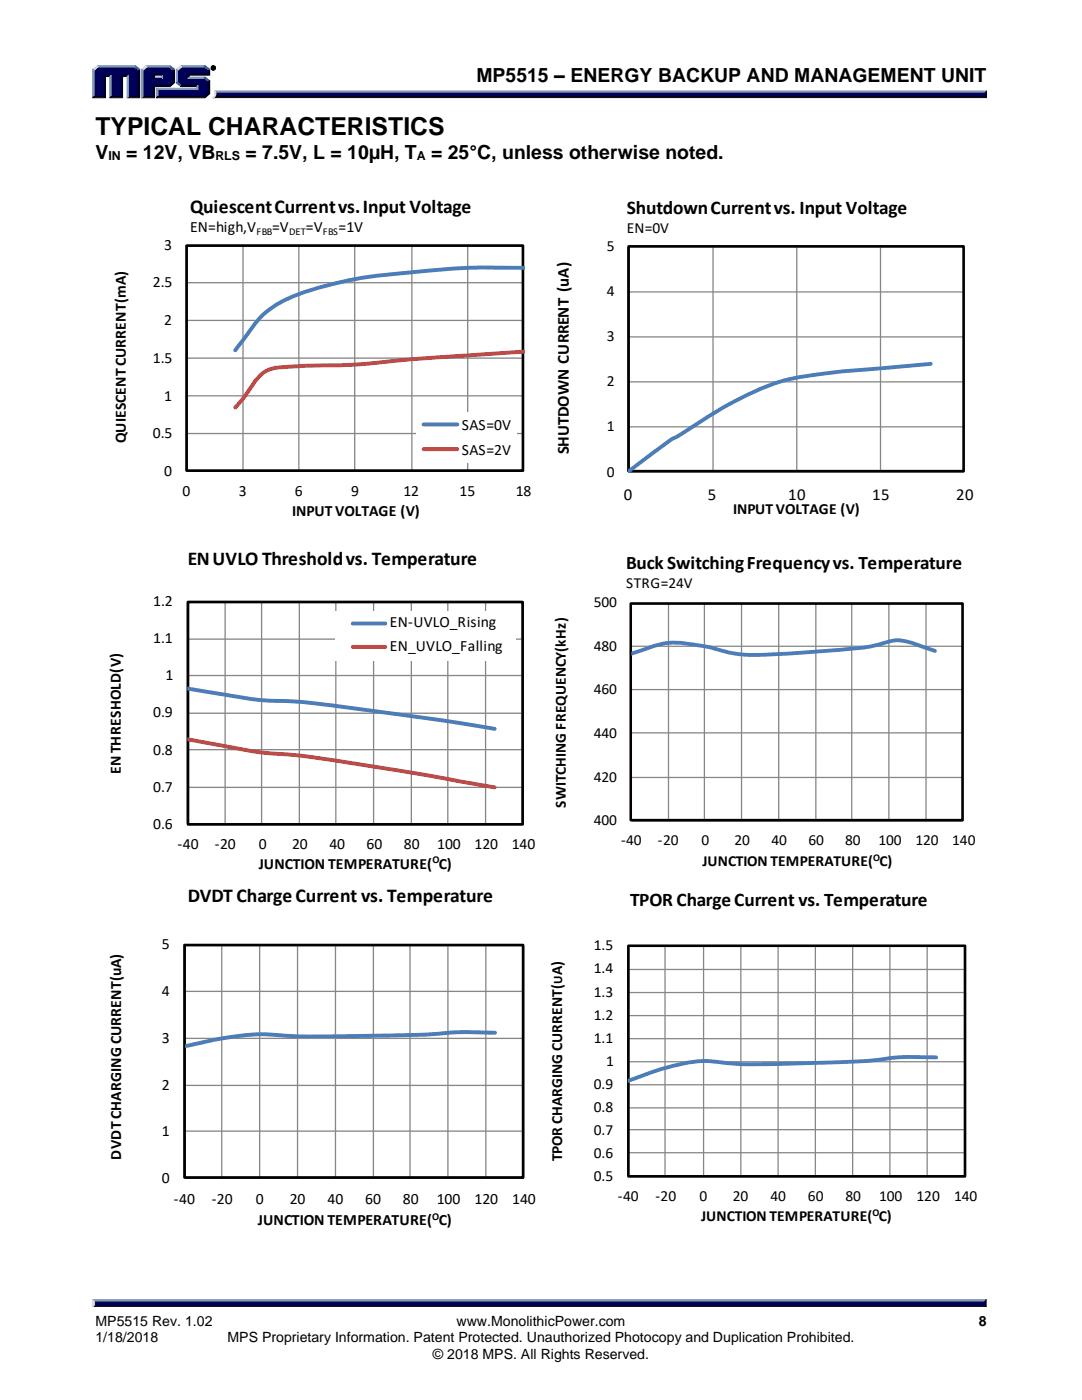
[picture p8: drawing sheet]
<svg xmlns="http://www.w3.org/2000/svg" width="216mm" height="279mm" viewBox="0 0 216 279" stroke-linecap="round" stroke-linejoin="round" font-family="sans-serif">
<g fill="#000" stroke="#000" stroke-width=".2">
<path d="M43 18.9h153.5l.4 .6h-154.4a.65 .65 0 0 0 .5-.6zM18.8 260.1h177.6l.4 .8h-178.4z"/>
<path d="M42.1 13.6a.46 .46 0 0 1 .9 0 .46 .46 0 0 1-.9 0zM42.2 13.5a.38 .38 0 0 0 .7 0 .38 .38 0 0 0-.7 0zM42.4 13.3h.3l.1 .5-.3-.2-.1 .2zM42.5 13.4l.1 .1 .1-.1z"/>
</g>
<g fill="#7f99bf" stroke="#7f99bf" stroke-width=".2">
<path d="M18.4 259.4h178.4l-.4 .7h-177.6z"/>
<path d="M42.9 18.2h154l-.4 .7h-153.5z"/>
<path d="M30.8 15.4h1.4l.3 .3h-1.9z"/>
<path d="M36.1 13.1h4.8l-.2 .3h-4.4z"/>
<path d="M35.2 13.8l.3 .2v2.4l-.3 .1z"/>
<path d="M31.2 17.6h8v-.3l.3-.3v.9h-8z"/>
<path d="M31.2 17.6l.3 .3v1.3l-.3 .3z"/>
<path d="M37.8 15.4h3.1l-.1 .3h-3.3z"/>
<path d="M29.1 13.1h4.8l-.2 .3h-4.4z"/>
<path d="M28.2 13.8l.3 .2v5.2l-.3 .3z"/>
<path d="M32.2 15l.3-.3v1l-.3-.3z"/>
<path d="M19.4 13.1h7.6l-.2 .3h-7.2z"/>
<path d="M18.5 13.8l.3 .2v5.2l-.3 .3z"/>
<path d="M22.2 15v4.2l-.3 .3v-4.2z"/>
<path d="M25.4 15.3l.2-.3v4.2l-.2 .3z"/>
</g>
<g fill="#000026" stroke="#000026" stroke-width=".2">
<path d="M196.8 259.4v1.5l-.4-.4v-.6z"/>
<path d="M196.9 18.2v1.3l-.4-.4v-.5z"/>
<path d="M36.3 17h3.2l-.3 .3h-3.1z"/>
<path d="M37.5 14.7h4.1v-.7l.2-.2v1.2h-4v.4l-.3 .3z"/>
<path d="M31.2 19.5l.3-.3h9.2l.9-.7v-2.2l.2-.2v2.6l-.9 .8z"/>
<path d="M30.6 17h3.1l.8-.6v-2.4l.3-.2v2.7l-.9 .8h-3.1v2.2h-2.6l.3-.3h2.1z"/>
<path d="M30.6 14.7h1.9l-.3 .3h-1.4v.4l-.2 .3z"/>
<path d="M27.6 14l.3-.2v5.7h-2.5l.2-.3h2z"/>
<path d="M20.8 15h1.4l-.3 .3h-.9v4.2h-2.5l.3-.3h2z"/>
<path d="M24.2 15h1.4l-.2 .3h-.9v4.2h-2.6l.3-.3h2z"/>
</g>
<g fill="#000059" stroke="#000059" stroke-width=".2">
<path d="M18.8 259.9h177.7v.6h-177.7z"/>
<path d="M43.1 18.6h153.4v.5h-153.5z"/>
<path d="M18.8 14l.8-.6h7.2l.8 .6v5.2h-2v-4.2h-1.4v4.2h-2v-4.2h-1.4v4.2h-2z"/>
<path d="M28.5 14l.8-.6h2.2v1.3h-.9v1h1.9v-1h-1.3v-1.3h2.5l.8 .6v2.4l-.8 .6h-3.1v2.2h-2.1z"/>
<path d="M31.4 17.9h8.1v-.9h-3.2l-.8-.6v-2.4l.8-.6h4.4l.9 .6v.7h-4.1v1h3.2l.9 .6v2.2l-.9 .7h-9.3z"/>
</g>
<g fill="#d9d9d9" stroke="#d9d9d9" stroke-width=".2">
<path d="M18.4 259.4l.4 .5v.5l-.4 .5z"/>
<path d="M42.9 18.2l.2 .4a.77 .77 0 0 1-.7 .9 1.14 1.14 0 0 0 .5-1.3z"/>
<path d="M35.2 13.8l.9-.7 .2 .3-.8 .6z"/>
<path d="M28.2 13.8l.9-.7 .2 .3-.8 .6z"/>
<path d="M18.5 13.8l.9-.7 .2 .3-.8 .6z"/>
</g>
<g fill="#195999" stroke="#195999" stroke-width=".2">
<path d="M35.2 16.5l.3-.1 .8 .6-.2 .3z"/>
<path d="M40.9 15.4l.9 .7-.2 .2-.9-.6z"/>
<path d="M33.9 13.1l.9 .7-.3 .2-.8-.6z"/>
<path d="M27 13.1l.9 .7-.3 .2-.8-.6z"/>
<path d="M40.9 13.1l.9 .7-.2 .2-.9-.6z"/>
</g>
<path d="M37.3 48.9h67.2v45.1M37.3 56.4h67.2M48.5 48.9v45.1M59.6 48.9v45.1M70.8 48.9v45.1M82.2 48.9v45.1M93.3 48.9v45.1M37.3 63.9h67.2M37.3 71.5h67.2M37.3 79h67.2M37.3 86.5h67.2" fill="none" stroke="#868686" stroke-width=".26"/>
<path d="M37.2 49h67.1v44.9h-67.1z" fill="none" stroke="#000" stroke-width=".52"/>
<path d="M37.3 48.9v45.1h67.2" fill="none" stroke="#000" stroke-width=".26"/>
<path d="M104.5 53.5a185.7 185.7 0 0 0-34.7 2.4 47.3 47.3 0 0 0-15 5.1 19.1 19.1 0 0 0-6 6.5l-1.9 2.4" fill="none" stroke="#4a7ebb" stroke-width=".78"/>
<path d="M104.5 70.2l-21.4 1.4a167.3 167.3 0 0 1-19.7 1.3l-2.9 .1a26.8 26.8 0 0 0-6.9 .8 9.4 9.4 0 0 0-4 4.1l-1.2 1.7-1.5 1.7" fill="none" stroke="#be4b48" stroke-width=".78"/>
<path d="M83.1 82.2h19.9v10.2h-19.9z" fill-rule="evenodd" fill="#fff"/>
<path d="M84.5 84.7h6.8M37.4 137.4l4.1 .7a87.7 87.7 0 0 0 15.5 1.8 338.2 338.2 0 0 1 24.5 2.9l8.5 1.2 8.7 1.5" fill="none" stroke="#4a7ebb" stroke-width=".78"/>
<path d="M84.5 89.6h6.8M37.4 147.5l4.1 .8a102.4 102.4 0 0 0 17.5 2.4l6.4 .9 16.1 2.5 17.2 3" fill="none" stroke="#be4b48" stroke-width=".78"/>
<g fill="none" stroke="#868686" stroke-width=".26">
<path d="M125.3 49.3h67.1v44.9M125.3 58.3h67.1M142.3 49.3v44.9M159 49.3v44.9M175.7 49.3v44.9M125.3 67.2h67.1M125.3 76.2h67.1M125.3 85.2h67.1M37.4 120h66.8v44.4M37.4 127.5h66.8M37.4 134.8h66.8M44.9 120v44.4"/>
<path d="M52.2 120v44.4M59.7 120v44.4M67 120v44.4M74.5 120v44.4M82.1 120v44.4M89.4 120v44.4M96.9 120v44.4M37.4 142.3h66.8M37.4 149.6h66.8M37.4 157.1h66.8"/>
</g>
<path d="M125.4 49.2h66.9v44.8h-66.9z" fill="none" stroke="#000" stroke-width=".51"/>
<path d="M125.3 49.3v44.9h67.1M37.4 120v44.4h66.8" fill="none" stroke="#000" stroke-width=".26"/>
<path d="M185.7 72.6l-9 .8a135.3 135.3 0 0 0-20.2 2.5 74.3 74.3 0 0 0-19.8 10.2l-1.3 .9a16.7 16.7 0 0 0-4.6 3l-5.5 4.2" fill="none" stroke="#4a7ebb" stroke-width=".77"/>
<path d="M37.5 120.2h66.8v44.3h-66.8z" fill="none" stroke="#000" stroke-width=".52"/>
<path d="M66.9 122h36.1v9.8h-36.1z" fill-rule="evenodd" fill="#fff"/>
<path d="M70.4 124.4h6.5M98.8 206.1a79.6 79.6 0 0 0-13.8 .4l-5 .1a376.4 376.4 0 0 1-23.3 .1 51.1 51.1 0 0 0-18.1 1.7l-1.7 .4" fill="none" stroke="#4a7ebb" stroke-width=".78"/>
<path d="M70.4 129.1h6.5" fill="none" stroke="#be4b48" stroke-width=".78"/>
<g fill="none" stroke="#868686" stroke-width=".25">
<path d="M126 137.6h66.2M126 129h66.2M126 120.3h66.2v43.5M133.4 120.3v43.5M140.6 120.3v43.5M148 120.3v43.5M155.4 120.3v43.5M162.8 120.3v43.5M169.9 120.3v43.5M177.4 120.3v43.5M184.8 120.3v43.5M126 155.2h66.2"/>
<path d="M126 146.3h66.2"/>
</g>
<path d="M125.9 120.5h66.2v43.2h-66.2zM125.4 188.7h67.2v46.1h-67.2z" fill="none" stroke="#000" stroke-width=".51"/>
<path d="M126 120.3v43.5h66.2" fill="none" stroke="#000" stroke-width=".25"/>
<path d="M186.6 129.9l-.9-.3a25.4 25.4 0 0 0-6.5-1.8l-1.2 .1a34.2 34.2 0 0 1-9.8 1.7l-9.8 .8a62.4 62.4 0 0 1-12.1 0l-1.9-.4a38 38 0 0 0-11.1-1.7 38.5 38.5 0 0 0-7.3 2.2" fill="none" stroke="#4a7ebb" stroke-width=".76"/>
<g fill="none" stroke="#868686" stroke-width=".26">
<path d="M36.9 188.7h67.6v46.4M36.9 197.9h67.6M44.2 188.7v46.4M51.8 188.7v46.4M59.4 188.7v46.4M66.9 188.7v46.4M74.5 188.7v46.4M81.8 188.7v46.4M89.4 188.7v46.4M96.9 188.7v46.4M125.3 188.9h67.1v45.8M125.3 193.5h67.1"/>
<path d="M125.3 198.1h67.1M132.7 188.9v45.8M140.4 188.9v45.8M147.8 188.9v45.8M155.3 188.9v45.8M162.7 188.9v45.8M170.1 188.9v45.8M177.6 188.9v45.8M185 188.9v45.8M36.9 207.2h67.6M36.9 216.6h67.6M125.3 202.7h67.1"/>
<path d="M125.3 207.3h67.1M125.3 211.9h67.1M125.3 216.5h67.1M36.9 225.7h67.6M125.3 221.1h67.1M125.3 225.4h67.1M125.3 230.1h67.1"/>
</g>
<path d="M36.8 188.6h67.6v46.4h-67.6z" fill="none" stroke="#000" stroke-width=".52"/>
<path d="M36.9 188.7v46.4h67.6M125.3 188.9v45.8h67.1" fill="none" stroke="#000" stroke-width=".26"/>
<path d="M186.8 211a53.3 53.3 0 0 0-12.7 .6l-3.3 .3a429.8 429.8 0 0 1-23.8 .4l-1.1-.1a24.6 24.6 0 0 0-9.2 0l-4.8 1.2-6.6 2.3" fill="none" stroke="#4a7ebb" stroke-width=".77"/>
<text font-size="4.9" x="19" y="27">TYPICAL CHARACTERISTICS</text>
<g font-size="3.9">
<text x="95.1" y="16.3">MP5515 – ENERGY BACKUP AND MANAGEMENT UNIT</text>
<text x="19" y="31.7">V</text>
<text x="25.2" y="31.7">= 12V, VB</text>
<text x="49" y="31.7">= 7.5V, L = 10µH, T</text>
<text x="86" y="31.7">= 25°C, unless otherwise noted.</text>
<text x="37.9" y="42.4">Quiescent Current vs. Input Voltage</text>
<text x="125.1" y="42.7">Shutdown Current vs. Input Voltage</text>
<text x="37.5" y="112.8">EN UVLO Threshold vs. Temperature</text>
<text x="37.5" y="180">DVDT Charge Current vs. Temperature</text>
</g>
<g font-size="3.8">
<text x="124.9" y="113.5">Buck Switching Frequency vs. Temperature</text>
<text x="125.7" y="180.7">TPOR Charge Current vs. Temperature</text>
</g>
<text font-size="3.4" x="113.5" y="90.7" transform="rotate(-90 113.5 90.7)">SHUTDOWN CURRENT (uA)</text>
<g font-size="3.3">
<text x="124.5" y="99.8">0</text>
<text x="141.2" y="99.8">5</text>
<text x="157.2" y="99.8">10</text>
<text x="174" y="99.8">15</text>
<text x="190.8" y="99.8">20</text>
</g>
<g font-size="3.1">
<text x="37.9" y="46.3">EN=high,V</text>
<text x="54.3" y="46.3">=V</text>
<text x="61.1" y="46.3">=V</text>
<text x="67.6" y="46.3">=1V</text>
<text x="125.1" y="46.6">EN=0V</text>
<text x="32.7" y="49.8">3</text>
<text x="121.1" y="50">5</text>
<text x="30.5" y="57.4">2.5</text>
<text x="121.1" y="59.1">4</text>
<text x="32.7" y="64.9">2</text>
<text x="121.1" y="68.1">3</text>
<text x="30.5" y="72.4">1.5</text>
<text x="121.1" y="77.1">2</text>
<text x="32.7" y="79.9">1</text>
<text x="25.1" y="88.4" transform="rotate(-90 25.1 88.4)">QUIESCENT CURRENT(mA)</text>
<text x="30.5" y="87.5">0.5</text>
<text x="92.1" y="85.7">SAS=0V</text>
<text x="121.1" y="86.1">1</text>
<text x="32.7" y="95">0</text>
<text x="92.1" y="90.7">SAS=2V</text>
<text x="121.1" y="95.1">0</text>
<text x="36.4" y="99">0</text>
<text x="47.6" y="99">3</text>
<text x="58.8" y="99">6</text>
<text x="70.1" y="99">9</text>
<text x="80.5" y="99">12</text>
<text x="91.7" y="99">15</text>
<text x="102.9" y="99">18</text>
<text x="58.3" y="102.9">INPUT VOLTAGE (V)</text>
<text x="146.3" y="102.6">INPUT VOLTAGE (V)</text>
<text x="124.9" y="117.3">STRG=24V</text>
<text x="30.6" y="120.9">1.2</text>
<text x="77.8" y="125.2">EN-</text>
<text x="82.5" y="125.2">UVLO_Rising</text>
<text x="118.5" y="121.1">500</text>
<text x="30.6" y="128.3">1.1</text>
<text x="77.8" y="130">EN_UVLO_Falling</text>
<text x="118.5" y="129.9">480</text>
<text x="33" y="135.7">1</text>
<text x="30.6" y="143.2">0.9</text>
<text x="118.5" y="138.6">460</text>
<text x="118.5" y="147.3">440</text>
<text x="24.1" y="154.5" transform="rotate(-90 24.1 154.5)">EN THRESHOLD(V)</text>
<text x="30.6" y="150.6">0.8</text>
<text x="30.6" y="158">0.7</text>
<text x="112.9" y="161.2" transform="rotate(-90 112.9 161.2)">SWITCHING FREQUENCY(kHz)</text>
<text x="118.5" y="156">420</text>
<text x="30.6" y="165.4">0.6</text>
<text x="118.5" y="164.7">400</text>
<text x="35.4" y="169.5">-40</text>
<text x="42.9" y="169.5">-20</text>
<text x="51.6" y="169.5">0</text>
<text x="51.6" y="173.3">JUNCTION TEMPERATURE( C)</text>
<text x="58.3" y="169.5">20</text>
<text x="65.7" y="169.5">40</text>
<text x="73.2" y="169.5">60</text>
<text x="80.6" y="169.5">80</text>
<text x="87.2" y="169.5">100</text>
<text x="94.7" y="169.5">120</text>
<text x="102.1" y="169.5">140</text>
<text x="123.9" y="168.7">-40</text>
<text x="131.3" y="168.7">-20</text>
<text x="139.9" y="168.7">0</text>
<text x="140.1" y="172.8">JUNCTION TEMPERATURE( C)</text>
<text x="146.5" y="168.7">20</text>
<text x="153.9" y="168.7">40</text>
<text x="161.3" y="168.7">60</text>
<text x="168.7" y="168.7">80</text>
<text x="175.3" y="168.7">100</text>
<text x="182.7" y="168.7">120</text>
<text x="190" y="168.7">140</text>
<text x="32.3" y="189.5">5</text>
<text x="118.5" y="189.7">1.5</text>
<text x="118.5" y="194.3">1.4</text>
<text x="32.3" y="198.8">4</text>
<text x="118.5" y="203.5">1.2</text>
<text x="118.5" y="198.9">1.3</text>
<text x="32.3" y="208.1">3</text>
<text x="118.5" y="208.1">1.1</text>
<text x="120.9" y="212.7">1</text>
<text x="32.3" y="217.5">2</text>
<text x="118.5" y="217.3">0.9</text>
<text x="118.5" y="221.9">0.8</text>
<text x="32.3" y="226.8">1</text>
<text x="118.5" y="226.5">0.7</text>
<text x="24.2" y="231.4" transform="rotate(-90 24.2 231.4)">DVDT CHARGING CURRENT(uA)</text>
<text x="112.2" y="231.8" transform="rotate(-90 112.2 231.8)">TPOR CHARGING CURRENT( A)</text>
<text x="118.5" y="231.1">0.6</text>
<text x="32.3" y="236.1">0</text>
<text x="118.5" y="235.7">0.5</text>
<text x="123.3" y="239.7">-40</text>
<text x="130.8" y="239.7">-20</text>
<text x="139.5" y="239.7">0</text>
<text x="146.3" y="239.7">20</text>
<text x="153.7" y="239.7">40</text>
<text x="161.2" y="239.7">60</text>
<text x="168.7" y="239.7">80</text>
<text x="175.4" y="239.7">100</text>
<text x="182.9" y="239.7">120</text>
<text x="190.4" y="239.7">140</text>
<text x="34.7" y="240.2">-40</text>
<text x="42.2" y="240.2">-20</text>
<text x="51.1" y="240.2">0</text>
<text x="51.5" y="244.6">JUNCTION TEMPERATURE( C)</text>
<text x="57.8" y="240.2">20</text>
<text x="65.3" y="240.2">40</text>
<text x="72.9" y="240.2">60</text>
<text x="80.4" y="240.2">80</text>
<text x="87.1" y="240.2">100</text>
<text x="94.7" y="240.2">120</text>
<text x="102.2" y="240.2">140</text>
<text x="139.9" y="243.7">JUNCTION TEMPERATURE( C)</text>
</g>
<g font-size="2.8">
<text x="19" y="264.7">MP5515 Rev. 1.02</text>
<text x="19" y="267.9">1/18/2018</text>
<text x="45.4" y="267.9">MPS Proprietary Information. Patent Protected. Unauthorized Photocopy and Duplication Prohibited.</text>
<text x="91.1" y="264.7">www.MonolithicPower.com</text>
<text x="195.3" y="264.7">8</text>
<text x="86.4" y="271.2">© 2018 MPS. All Rights Reserved.</text>
</g>
<text font-size="2.6" x="112.2" y="196.4" transform="rotate(-90 112.2 196.4)">U</text>
<g font-size="2.5">
<text x="21.6" y="32">IN</text>
<text x="43" y="32">RLS</text>
<text x="83.2" y="32">A</text>
</g>
<g font-size="2.1">
<text x="51.2" y="46.9">FBB</text>
<text x="57.7" y="46.9">DET</text>
<text x="64.4" y="46.9">FBS</text>
<text x="86.3" y="172.3">O</text>
<text x="86.3" y="243.5">O</text>
<text x="174.1" y="242.7">O</text>
</g>
<text font-size="2" x="174.2" y="171.8">O</text>
</svg>
